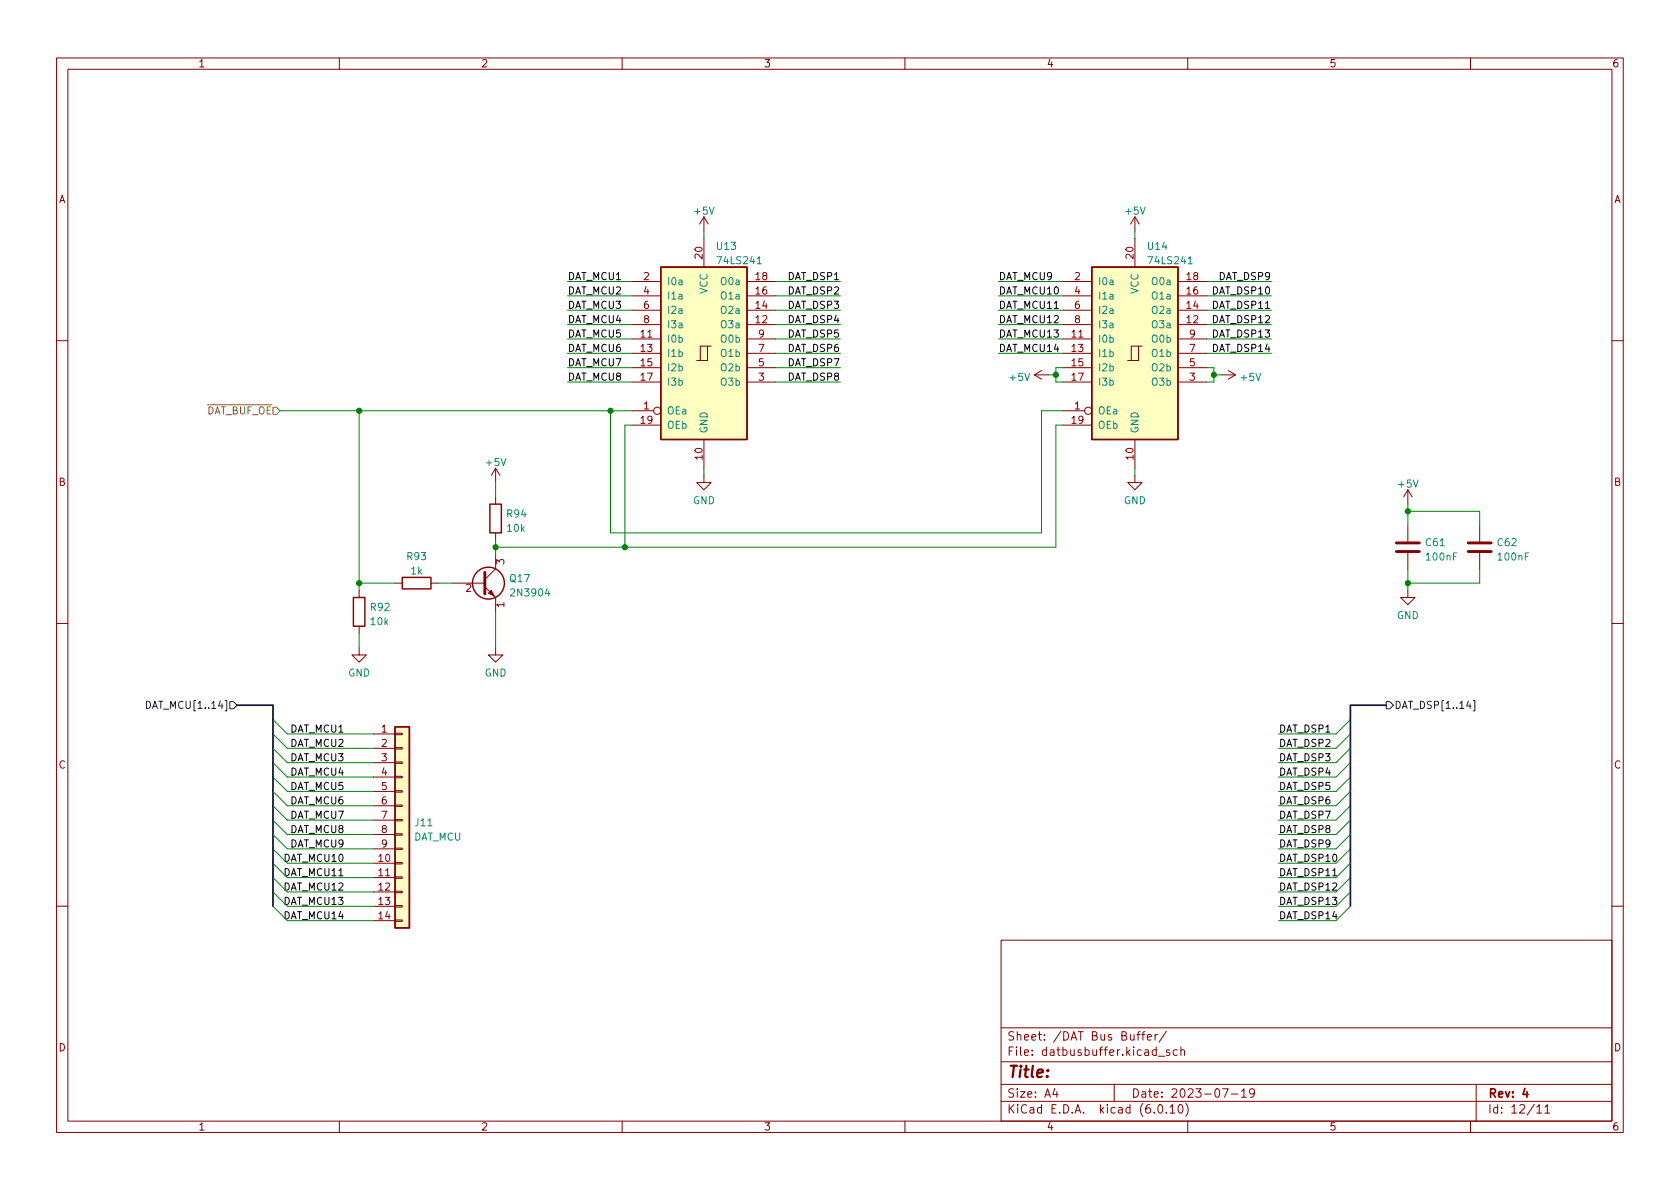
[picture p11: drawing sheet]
<svg xmlns="http://www.w3.org/2000/svg" width="297mm" height="210mm" viewBox="0 0 297 210" stroke-linecap="round" stroke-linejoin="round" font-family="sans-serif">
<g fill="none" stroke="#840000" stroke-width=".18">
<path d="M10 10.2h277v190.1h-277zM12 12.2h273v186.1h-273zM60 10.2v2M110 10.2v2M160 10.2v2M210 10.2v2M260 10.2v2M124.5 38.3v2.6M124.5 38.3l-.8 1.3M124.5 38.3l.7 1.3M200.7 38.3l-.8 1.3M200.7 38.3v2.6"/>
<path d="M200.7 38.3l.7 1.3M111.8 59.9h5M111.8 57.4h5M111.8 54.9h5M111.8 52.3h5M111.8 49.8h5M124.5 42.2v5M132.1 59.9h5.1M132.1 57.4h5.1M132.1 54.9h5.1M132.1 52.3h5.1M132.1 49.8h5.1"/>
<path d="M188 59.9h5M188 57.4h5M188 54.9h5M188 52.3h5M188 49.8h5M200.7 42.2v5M208.3 59.9h5.1M208.3 57.4h5.1M208.3 54.9h5.1M208.3 52.3h5.1M208.3 49.8h5.1M10 60.2h2"/>
<path d="M111.8 72.6h3.8M111.8 62.5h5M111.8 65h5M111.8 67.6h5M111.8 75.2h5M124.5 77.7v5.1M125.1 61.2h-1.3v2.5M125.7 61.2h-.6v2.5h-1.9M132.1 62.5h5.1M132.1 65h5.1M132.1 67.6h5.1M182.9 66.3h2.5"/>
<path d="M182.9 66.3l1.2 .8M184.1 65.5l-1.2 .8M188 72.6h3.8M188 62.5h5M188 65h5M188 67.6h5M188 75.2h5M200.7 77.7v5.1M201.3 61.2h-1.3v2.5M201.9 61.2h-.6v2.5h-1.9M208.3 62.5h5.1M208.3 65h5.1"/>
<path d="M208.3 67.6h5.1M215.9 66.3h2.5M217.2 65.5l1.2 .8M218.4 66.3l-1.2 .8M285 60.2h2M87.6 98v2.6l-1.9 1.9M87.6 82.8v2.5M87.6 87.9v1.2M87.6 94.2v1.3M87.6 82.8l-.7 1.3M87.6 82.8l.8 1.3M124.5 84.1v1.2h1.2l-1.2 1.3-1.3-1.3h1.3"/>
<path d="M200.7 84.1v1.2h1.2l-1.2 1.3-1.3-1.3h1.3M248.9 86.6v2.5M248.9 93v2.8M248.9 97.8v2.8M248.9 86.6l-.7 1.3M248.9 86.6l.8 1.3M261.6 93v2.8M261.6 97.8v2.8M10 110.2h2M63.5 114.5v1.3h1.3l-1.3 1.3-1.3-1.3h1.3M63.5 104.4v1.3M63.5 110.7v1.3"/>
<path d="M69.8 103.1h1.3M76.2 103.1h1.3M80 103.1h5.7M85.7 103.8l1.9 1.9v2.5M87.6 114.5v1.3h1.3l-1.3 1.3-1.2-1.3h1.2M248.9 104.4v1.3h1.3l-1.3 1.2-1.3-1.2h1.3M285 110.2h2M66 129.8h3.8M66 132.3h3.8M66 134.9h3.8M66 137.4h3.8M66 139.9h3.8"/>
<path d="M69.8 139.8h1.3v.3h-1.3zM69.8 137.3h1.3v.2h-1.3zM69.8 134.7h1.3v.3h-1.3zM69.8 132.2h1.3v.3h-1.3zM69.8 129.7h1.3v.2h-1.3zM66 152.6h3.8M66 155.2h3.8M66 157.7h3.8M66 142.5h3.8M66 145h3.8M66 147.6h3.8M66 150.1h3.8"/>
<path d="M69.8 157.6h1.3v.3h-1.3zM69.8 155.1h1.3v.2h-1.3zM69.8 152.5h1.3v.3h-1.3zM69.8 150h1.3v.2h-1.3zM69.8 147.4h1.3v.3h-1.3zM69.8 144.9h1.3v.3h-1.3zM69.8 142.4h1.3v.2h-1.3zM10 160.2h2M66 160.3h3.8M66 162.8h3.8M69.8 162.7h1.3v.2h-1.3zM69.8 160.1h1.3v.3h-1.3z"/>
<path d="M177 166.3h108v32h-108zM285 160.2h2M60 198.3v2M110 198.3v2M160 198.3v2M177 194.8h108M177 191.8h108M177 187.8h108M177 181.8h108M186.5 192.5l-.4 1h1M186.9 193v1M197 191.8v3"/>
<path d="M201 182.9h.6M201.6 182.4l-.4 .2v1.3M201.9 182.9h.5M202.4 182.4l-.3 .2v1.3M202.9 183.4l.7-.1-.1-.3-.4-.1-.2 .2v.8h.6M204.2 182.9v1M204.6 182.9l-.2 .1-.2 .2M204.8 186.8h1.1M204.9 195.4l.2-.1a.81 .81 0 0 1 .6 .7 .81 .81 0 0 1-.3 .8h-.2a.81 .81 0 0 1-.6-.6 .81 .81 0 0 1 .3-.8zM206.2 196.7v.1M206.2 182.4l-1.3 1.9M206.8 185.7l-.4-.1-.2 .2 .1 .3 .5 .1v.4h-.6"/>
<path d="M206.9 195.8l.4-.5v1.5M206.9 196.8h.8M208.1 185.7l-.4-.1-.3 .3v.4l.2 .3h.5M208.5 195.4l.1-.1a.81 .81 0 0 1 .6 .7 .81 .81 0 0 1-.3 .8h-.1a.81 .81 0 0 1-.6-.6 .81 .81 0 0 1 .3-.8zM208.8 185.8l.2-.2 .4 .1v.9M208.8 185.1v1.5M209.6 195.1a1.72 1.72 0 0 1 0 2.3M210 198.3v2M216.1 192.5h1l-.6 1.5M217.7 193.5h1.2M219.5 193l.4-.5v1.5M219.5 194h.9"/>
<path d="M221.8 193.2l-.3 .3-.4-.1-.2-.2 .2-.6 .4-.1 .2 .2a.99 .99 0 0 1-.3 1.3h-.3M260 198.3v2M261 191.8v6.5M271.7 195.8l.5-.5v1.5M271.7 196.8h.9M273.1 195.8l.5-.5v1.5M273.1 196.8h.9"/>
<circle cx="116.2" cy="72.6" r=".63"/>
<circle cx="192.4" cy="72.6" r=".63"/>
</g>
<path d="M269.6 192.5l-.3 1h.9M270 193v1" fill="none" stroke="#840000" stroke-width=".3"/>
<g fill="#ffffc2" stroke="#ffffc2" stroke-width=".18">
<path d="M116.8 47.2h15.3v30.5h-15.3z"/>
<path d="M193 47.2h15.3v30.5h-15.3z"/>
<path d="M69.8 128.5h2.6v35.6h-2.6z"/>
</g>
<g fill="none" stroke="#840000" stroke-width=".25">
<path d="M116.8 47.2h15.3v30.5h-15.3zM193 47.2h15.3v30.5h-15.3zM86.6 89.1h2v5.1h-2zM62.5 105.7h2v5h-2zM71.1 102.1h5.1v2h-5.1zM69.8 128.5h2.6v35.6h-2.6z"/>
<circle cx="86.4" cy="103.1" r="2.82"/>
</g>
<path d="M133.9 46.6h.7M210.1 46.6h.7" fill="none" stroke="#008484" stroke-width=".18"/>
<path d="M246.9 97.5h4.1M246.9 96h4.1M259.6 97.5h4.1M259.6 96h4.1M85.7 101.2v3.8" fill="none" stroke="#840000" stroke-width=".51"/>
<path d="M86.9 104.4l.5 1-1-.5z" fill="#840000" stroke="#840000" stroke-width=".18"/>
<path d="M25.9 124a.64 .64 0 0 1 .7 .6 .64 .64 0 0 1-.7 .7zM40.6 124.1h.7l.6 .6-.6 .6h-.7zM245.1 124.1h.6l.7 .6-.7 .6h-.6zM259.6 124l-.3 .9h.8M260.5 123.9h.3v1.8h-.3" fill="none" stroke="#000084" stroke-width=".18"/>
<path d="M48.3 72h.6l.6 .6-.6 .7h-.6z" fill="none" stroke="#848400" stroke-width=".18"/>
<path d="M41.9 124.7h6.4v35.6M245.1 124.7h-6.3v35.6" fill="none" stroke="#000084" stroke-width=".3"/>
<g fill="none" stroke="#008400" stroke-width=".18">
<path d="M100.3 57.4h11.5M100.3 59.9h11.5M100.3 54.9h11.5M100.3 49.8h11.5M100.3 52.3h11.5M124.5 40.9v1.3M137.2 57.4h11.4M137.2 59.9h11.4M137.2 54.9h11.4M137.2 49.8h11.4M137.2 52.3h11.4M176.5 57.4h11.5"/>
<path d="M176.5 59.9h11.5M176.5 54.9h11.5M176.5 49.8h11.5M176.5 52.3h11.5M200.7 40.9v1.3M213.4 57.4h11.4M213.4 59.9h11.4M213.4 54.9h11.4M213.4 49.8h11.4M213.4 52.3h11.4M49.5 72.6h62.3M63.5 72.6v31.8"/>
<path d="M100.3 65h11.5M100.3 62.5h11.5M100.3 67.6h11.5M107.9 72.6v21.6h76.2v-21.6h3.9M111.8 75.2h-1.3v21.6M137.2 65h11.4M137.2 62.5h11.4M137.2 67.6h11.4M176.5 62.5h11.5M185.4 66.3h1.3M188 75.2h-1.3v21.6h-99.1M188 65h-1.3v2.6h1.3"/>
<path d="M213.4 65h1.2v2.6h-1.2M213.4 62.5h11.4M214.6 66.3h1.3M87.6 85.3v2.6M87.6 95.5v2.5M124.5 82.8v1.3M200.7 82.8v1.3M248.9 90.4h12.7v2.6M248.9 89.1v3.9M63.5 103.1h6.3M63.5 112v2.5M77.5 103.1h2.5"/>
<path d="M87.6 108.2v6.3M248.9 100.6v3.8M261.6 100.6v2.5h-12.7M48.3 127.2l2.5 2.6h15.2M48.3 129.8l2.5 2.5h15.2M48.3 134.9l2.5 2.5h15.2M48.3 137.4l2.5 2.5h15.2M48.3 132.3l2.5 2.6h15.2M48.3 139.9l2.5 2.6h15.2M238.8 127.2l-2.6 2.6h-10.1M238.8 129.8l-2.6 2.5h-10.1M238.8 134.9l-2.6 2.5h-10.1"/>
<path d="M238.8 137.4l-2.6 2.5h-10.1M238.8 132.3l-2.6 2.6h-10.1M238.8 139.9l-2.6 2.6h-10.1M48.3 152.6l2.5 2.6h15.2M48.3 155.2l2.5 2.5h15.2M48.3 157.7l2.5 2.6h15.2M48.3 147.6l2.5 2.5h15.2M48.3 150.1l2.5 2.5h15.2M48.3 145l2.5 2.6h15.2M48.3 142.5l2.5 2.5h15.2M238.8 152.6l-2.6 2.6h-10.1M238.8 155.2l-2.6 2.5h-10.1"/>
<path d="M238.8 157.7l-2.6 2.6h-10.1M238.8 147.6l-2.6 2.5h-10.1M238.8 150.1l-2.6 2.5h-10.1M238.8 145l-2.6 2.6h-10.1M238.8 142.5l-2.6 2.5h-10.1M48.3 160.3l2.5 2.5h15.2M238.8 160.3l-2.6 2.5h-10.1"/>
</g>
<g fill="#008400" stroke="#008400" stroke-width=".18">
<circle cx="63.5" cy="103.1" r=".46"/>
<circle cx="63.5" cy="72.6" r=".46"/>
<circle cx="110.5" cy="96.8" r=".46"/>
<circle cx="87.6" cy="96.8" r=".46"/>
<circle cx="107.9" cy="72.6" r=".46"/>
<circle cx="186.7" cy="66.3" r=".46"/>
<circle cx="214.6" cy="66.3" r=".46"/>
<circle cx="248.9" cy="90.4" r=".46"/>
<circle cx="248.9" cy="103.1" r=".46"/>
</g>
<text font-size="2.8" fill="#840000" x="178" y="190.6">Title:</text>
<g font-size="2.1" fill="#840000">
<text x="178" y="184">Sheet: /DAT Bus Buffer/</text>
<text x="178" y="186.7">File: datbusbuffer.kicad_sch</text>
<text x="178" y="196.9">KiCad E.D.A. kicad (6.0.10)</text>
<text x="178" y="194.1">Size: A4</text>
<text x="200" y="194.1">Date: 2023-07-19</text>
<text x="263" y="194.1">Rev: 4</text>
<text x="263" y="196.9">Id: 12/11</text>
</g>
<g font-size="1.8" fill="#840000">
<text x="35" y="11.9">1</text>
<text x="85" y="11.9">2</text>
<text x="135" y="11.9">3</text>
<text x="185" y="11.9">4</text>
<text x="235" y="11.9">5</text>
<text x="285" y="11.9">6</text>
<text x="10.3" y="35.9">A</text>
<text x="285.3" y="35.9">A</text>
<text x="124.2" y="45.7" transform="rotate(-90 124.2 45.7)">20</text>
<text x="200.4" y="45.7" transform="rotate(-90 200.4 45.7)">20</text>
<text x="113.8" y="49.5">2</text>
<text x="113.8" y="52.1">4</text>
<text x="133.6" y="52.1">16</text>
<text x="133.6" y="49.5">18</text>
<text x="190" y="49.5">2</text>
<text x="190" y="52.1">4</text>
<text x="209.8" y="52.1">16</text>
<text x="209.8" y="49.5">18</text>
<text x="113.3" y="59.7">11</text>
<text x="113.8" y="54.6">6</text>
<text x="113.8" y="57.1">8</text>
<text x="133.6" y="57.1">12</text>
<text x="133.6" y="54.6">14</text>
<text x="134.1" y="59.7">9</text>
<text x="189.5" y="59.7">11</text>
<text x="190" y="54.6">6</text>
<text x="190" y="57.1">8</text>
<text x="209.8" y="57.1">12</text>
<text x="209.8" y="54.6">14</text>
<text x="210.3" y="59.7">9</text>
<text x="113.3" y="62.2">13</text>
<text x="113.3" y="64.8">15</text>
<text x="134.1" y="64.8">5</text>
<text x="134.1" y="62.2">7</text>
<text x="189.5" y="62.2">13</text>
<text x="189.5" y="64.8">15</text>
<text x="210.3" y="64.8">5</text>
<text x="210.3" y="62.2">7</text>
<text x="113.3" y="67.3">17</text>
<text x="134.1" y="67.3">3</text>
<text x="189.5" y="67.3">17</text>
<text x="210.3" y="67.3">3</text>
<text x="113.3" y="74.9">19</text>
<text x="113.8" y="72.4">1</text>
<text x="189.5" y="74.9">19</text>
<text x="190" y="72.4">1</text>
<text x="124.2" y="81.2" transform="rotate(-90 124.2 81.2)">10</text>
<text x="200.4" y="81.2" transform="rotate(-90 200.4 81.2)">10</text>
<text x="10.3" y="85.9">B</text>
<text x="285.3" y="85.9">B</text>
<text x="89.2" y="99.8" transform="rotate(-90 89.2 99.8)">3</text>
<text x="82.4" y="104.6">2</text>
<text x="89.2" y="107.4" transform="rotate(-90 89.2 107.4)">1</text>
<text x="67.5" y="129.5">1</text>
<text x="10.3" y="135.9">C</text>
<text x="67.5" y="132.1">2</text>
<text x="67.5" y="134.6">3</text>
<text x="67.5" y="137.2">4</text>
<text x="285.3" y="135.9">C</text>
<text x="67.5" y="139.7">5</text>
<text x="67.5" y="142.2">6</text>
<text x="67.5" y="144.8">7</text>
<text x="67.5" y="147.3">8</text>
<text x="67.5" y="149.9">9</text>
<text x="67" y="152.4">10</text>
<text x="67" y="154.9">11</text>
<text x="67" y="157.5">12</text>
<text x="67" y="160">13</text>
<text x="67" y="162.6">14</text>
<text x="10.3" y="185.9">D</text>
<text x="285.3" y="185.9">D</text>
<text x="35" y="199.9">1</text>
<text x="85" y="199.9">2</text>
<text x="135" y="199.9">3</text>
<text x="185" y="199.9">4</text>
<text x="235" y="199.9">5</text>
<text x="285" y="199.9">6</text>
</g>
<g font-size="1.8" fill="#008484">
<text x="122.9" y="37.9">+5V</text>
<text x="199.1" y="37.9">+5V</text>
<text x="126.8" y="44.2">U13</text>
<text x="127.1" y="46.7">74LS241</text>
<text x="203" y="44.2">U14</text>
<text x="203.3" y="46.7">74LS241</text>
<text x="117.9" y="50.4">I0a</text>
<text x="117.9" y="53">I1a</text>
<text x="125.1" y="52" transform="rotate(-90 125.1 52)">VCC</text>
<text x="127.7" y="53">O1a</text>
<text x="127.7" y="50.4">O0a</text>
<text x="194.1" y="50.4">I0a</text>
<text x="194.1" y="53">I1a</text>
<text x="201.3" y="52" transform="rotate(-90 201.3 52)">VCC</text>
<text x="203.9" y="53">O1a</text>
<text x="203.9" y="50.4">O0a</text>
<text x="117.9" y="55.5">I2a</text>
<text x="117.9" y="58">I3a</text>
<text x="127.7" y="58">O3a</text>
<text x="127.7" y="55.5">O2a</text>
<text x="194.1" y="55.5">I2a</text>
<text x="194.1" y="58">I3a</text>
<text x="203.9" y="58">O3a</text>
<text x="203.9" y="55.5">O2a</text>
<text x="117.9" y="60.6">I0b</text>
<text x="117.9" y="63.1">I1b</text>
<text x="117.9" y="65.7">I2b</text>
<text x="127.6" y="65.7">O2b</text>
<text x="127.6" y="63.1">O1b</text>
<text x="127.6" y="60.6">O0b</text>
<text x="194.1" y="60.6">I0b</text>
<text x="194.1" y="63.1">I1b</text>
<text x="194.1" y="65.7">I2b</text>
<text x="203.8" y="65.7">O2b</text>
<text x="203.8" y="63.1">O1b</text>
<text x="203.8" y="60.6">O0b</text>
<text x="117.9" y="68.2">I3b</text>
<text x="127.6" y="68.2">O3b</text>
<text x="178.6" y="67.4">+5V</text>
<text x="194.1" y="68.2">I3b</text>
<text x="203.8" y="68.2">O3b</text>
<text x="219.5" y="67.4">+5V</text>
<text x="117.9" y="73.3">OEa</text>
<text x="117.9" y="75.8">OEb</text>
<text x="125.1" y="76.7" transform="rotate(-90 125.1 76.7)">GND</text>
<text x="194.1" y="73.3">OEa</text>
<text x="194.1" y="75.8">OEb</text>
<text x="201.3" y="76.7" transform="rotate(-90 201.3 76.7)">GND</text>
<text x="86" y="82.4">+5V</text>
<text x="122.5" y="89.1">GND</text>
<text x="198.7" y="89.1">GND</text>
<text x="247.3" y="86.2">+5V</text>
<text x="89.7" y="91.5">R94</text>
<text x="89.7" y="94">10k</text>
<text x="72" y="99">R93</text>
<text x="72.7" y="101.6">1k</text>
<text x="252.1" y="96.6">C61</text>
<text x="252.3" y="99.1">100nF</text>
<text x="264.8" y="96.6">C62</text>
<text x="265" y="99.1">100nF</text>
<text x="65.6" y="108">R92</text>
<text x="90.2" y="102.9">Q17</text>
<text x="90.6" y="105.5">2N3904</text>
<text x="65.6" y="110.5">10k</text>
<text x="247" y="109.5">GND</text>
<text x="61.5" y="119.6">GND</text>
<text x="85.7" y="119.6">GND</text>
<text x="73.1" y="148.6">DAT_MCU</text>
<text x="73.4" y="146.1">J11</text>
</g>
<g font-size="1.8">
<text x="100.3" y="52.1">DAT_MCU2</text>
<text x="100.3" y="49.5">DAT_MCU1</text>
<text x="139.4" y="52.1">DAT_DSP2</text>
<text x="139.4" y="49.5">DAT_DSP1</text>
<text x="176.5" y="52.1">DAT_MCU10</text>
<text x="176.5" y="49.5">DAT_MCU9</text>
<text x="214.6" y="52.1">DAT_DSP10</text>
<text x="215.6" y="49.5">DAT_DSP9</text>
<text x="100.3" y="57.1">DAT_MCU4</text>
<text x="100.3" y="59.7">DAT_MCU5</text>
<text x="100.3" y="54.6">DAT_MCU3</text>
<text x="139.4" y="54.6">DAT_DSP3</text>
<text x="139.4" y="57.1">DAT_DSP4</text>
<text x="139.4" y="59.7">DAT_DSP5</text>
<text x="176.5" y="57.1">DAT_MCU12</text>
<text x="176.5" y="54.6">DAT_MCU11</text>
<text x="176.5" y="59.7">DAT_MCU13</text>
<text x="214.6" y="54.6">DAT_DSP11</text>
<text x="214.6" y="59.7">DAT_DSP13</text>
<text x="214.6" y="57.1">DAT_DSP12</text>
<text x="100.3" y="62.2">DAT_MCU6</text>
<text x="100.3" y="64.8">DAT_MCU7</text>
<text x="139.4" y="62.2">DAT_DSP6</text>
<text x="139.4" y="64.8">DAT_DSP7</text>
<text x="176.5" y="62.2">DAT_MCU14</text>
<text x="214.6" y="62.2">DAT_DSP14</text>
<text x="100.3" y="67.3">DAT_MCU8</text>
<text x="139.4" y="67.3">DAT_DSP8</text>
<text x="51.3" y="129.5">DAT_MCU1</text>
<text x="226.1" y="129.5">DAT_DSP1</text>
<text x="51.3" y="137.1">DAT_MCU4</text>
<text x="51.3" y="132.1">DAT_MCU2</text>
<text x="51.3" y="134.6">DAT_MCU3</text>
<text x="226.1" y="132.1">DAT_DSP2</text>
<text x="226.1" y="134.6">DAT_DSP3</text>
<text x="226.1" y="137.1">DAT_DSP4</text>
<text x="51.3" y="139.7">DAT_MCU5</text>
<text x="51.3" y="142.2">DAT_MCU6</text>
<text x="226.1" y="139.7">DAT_DSP5</text>
<text x="226.1" y="142.2">DAT_DSP6</text>
<text x="51.3" y="144.8">DAT_MCU7</text>
<text x="51.3" y="149.8">DAT_MCU9</text>
<text x="51.3" y="147.3">DAT_MCU8</text>
<text x="226.1" y="149.8">DAT_DSP9</text>
<text x="226.1" y="147.3">DAT_DSP8</text>
<text x="226.1" y="144.8">DAT_DSP7</text>
<text x="50.3" y="154.9">DAT_MCU11</text>
<text x="50.3" y="152.4">DAT_MCU10</text>
<text x="226.1" y="154.9">DAT_DSP11</text>
<text x="226.1" y="152.4">DAT_DSP10</text>
<text x="50.3" y="160">DAT_MCU13</text>
<text x="50.3" y="157.5">DAT_MCU12</text>
<text x="226.1" y="160">DAT_DSP13</text>
<text x="226.1" y="157.5">DAT_DSP12</text>
<text x="50.3" y="162.5">DAT_MCU14</text>
<text x="226.1" y="162.5">DAT_DSP14</text>
</g>
<text font-size="1.8" fill="#848400" x="35" y="73.3">~{DAT_BUF_OE}</text>
<g font-size="1.8" fill="#000084">
<text x="26.8" y="125.3">DAT_MCU[1..14]</text>
<text x="246.5" y="125.3">DAT_DSP[1..14]</text>
</g>
</svg>
